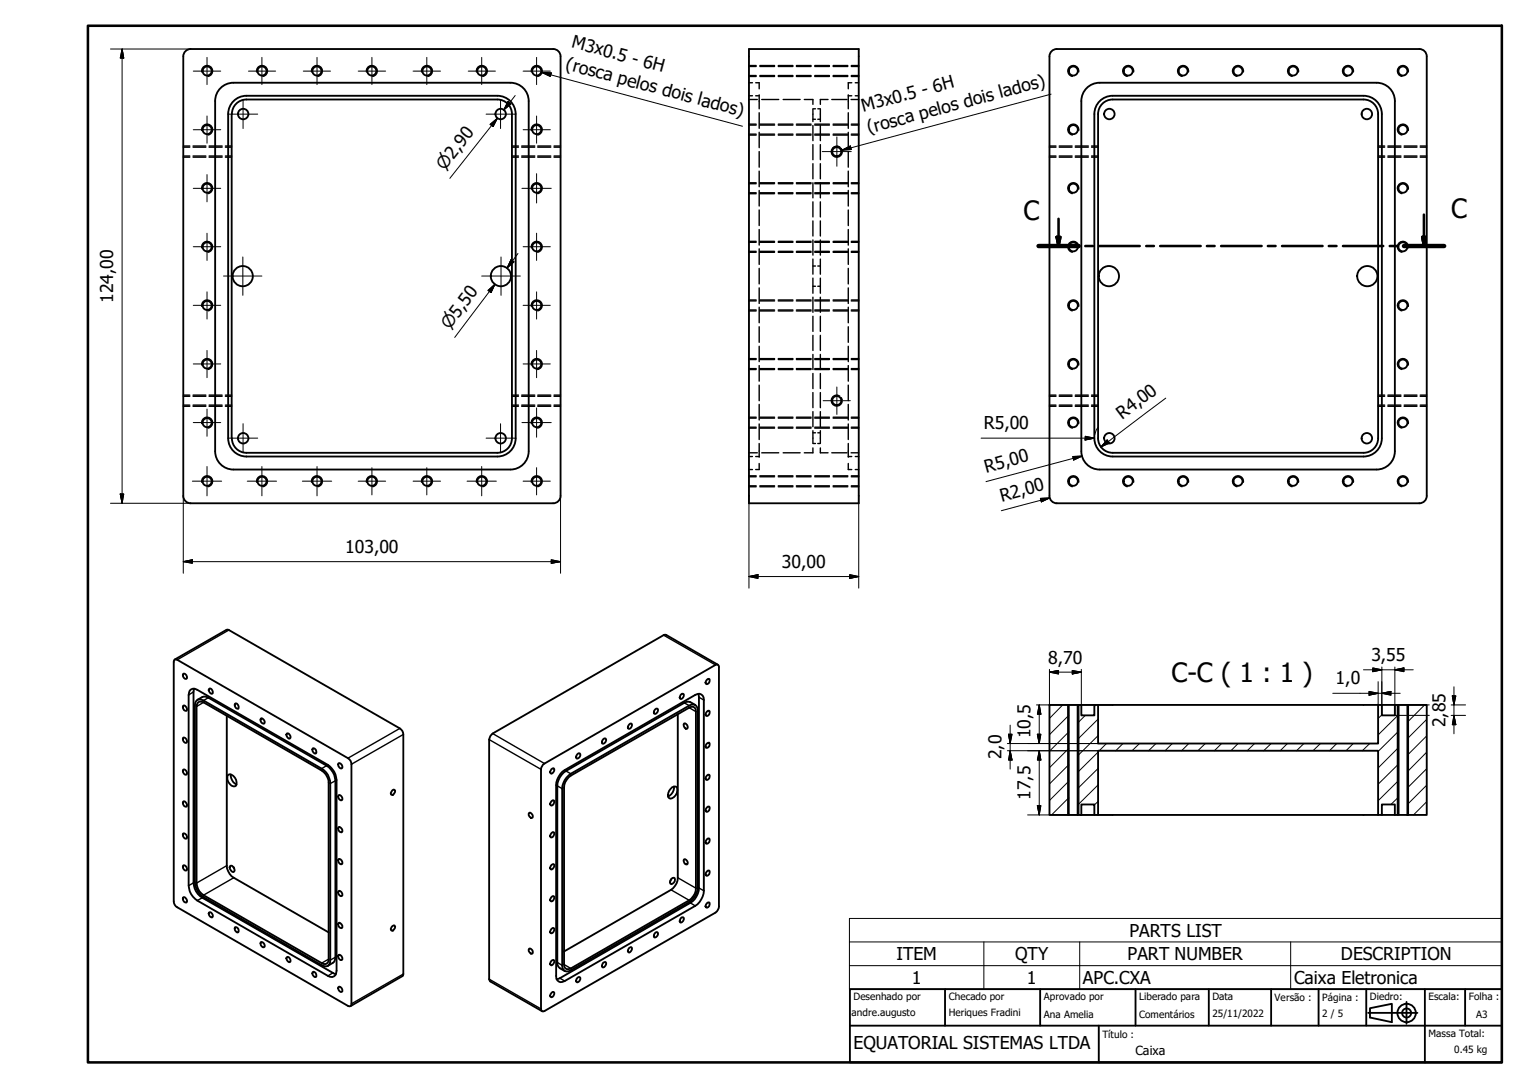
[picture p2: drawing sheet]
<svg xmlns="http://www.w3.org/2000/svg" width="420mm" height="297mm" viewBox="0 0 420 297" stroke-linecap="round" stroke-linejoin="round" font-family="sans-serif">
<!-- layer: Visible (ISO) -->
<g fill="none" stroke="#000" stroke-width=".51">
<path d="M50 15.4v120M151 13.4h-99a2 2 0 0 0-2 2M151 13.4a2 2 0 0 1 2 2M153 15.4v120M204.5 13.4h29.9v124h-29.9zM286.5 15.4a2 2 0 0 1 2-2h99a2 2 0 0 1 2 2M286.5 15.4v120M389.5 15.4v120M58.7 27.6v95.6a5 5 0 0 0 5 5h75.6M62.3 31.2v88.5a5 5 0 0 0 5 4.9M63.2 31.2v88.4M67.2 27.2h68.6"/>
<path d="M67.2 26.1h68.6M67.3 27.2a4 4 0 0 0-4 3.9M67.3 26.1a5 5 0 0 0-5 5M135.8 27.2a4 4 0 0 1 4 3.9M135.8 26.1a5 5 0 0 1 5 5M139.3 22.6h-75.6a5 5 0 0 0-5 5M139.4 22.6a5 5 0 0 1 4.9 5M139.8 31.2v88.5a4 4 0 0 1-4 3.9M140.8 31.2v88.5a5 5 0 0 1-5 4.9M144.3 27.6v95.6a5 5 0 0 1-4.9 5M295.2 27.6v95.6a5 5 0 0 0 5 5M298.8 31.2v88.5a5 5 0 0 0 5 4.9"/>
<path d="M299.8 31.2v88.5a4 4 0 0 0 4 3.9M300.2 22.6a5 5 0 0 0-5 5M300.2 22.6h75.6a5 5 0 0 1 5 5M303.8 27.2a4 4 0 0 0-4 3.9M303.8 26.1a5 5 0 0 0-5 5M303.8 27.2h68.5a4 4 0 0 1 3.9 3.9M303.8 26.1h68.5a5 5 0 0 1 5 5M376.2 31.2v88.5a4 4 0 0 1-3.9 3.9h-68.5M377.3 31.2v88.5a5 5 0 0 1-5 4.9h-68.5M380.8 27.6v95.6a5 5 0 0 1-5 5h-75.6M63.3 119.7a4 4 0 0 0 4 3.9M50 135.4a2 2 0 0 0 2 2h99"/>
<path d="M67.2 123.6h68.6M67.2 124.6h68.6M153 135.4a2 2 0 0 1-2 2M286.5 135.4a2 2 0 0 0 2 2h99a2 2 0 0 0 2-2M61.8 171.9l.7 .1 46.7 26.9a1.9 1.9 0 0 1 .9 1.6v65.4l-.2 .6M181.9 173.3l-.7 .1-46.7 26.9-.6 .7-.4 .9v65.4l.4 .7M47.7 180.1h.7l46.6 26.9a1.9 1.9 0 0 1 .9 1.6v65.5l-.2 .6-.7-.1-46.6-26.9a1.91 1.91 0 0 1-1-1.6v-65.4zM50 192.7l.2-.1a1.06 1.06 0 0 1 .7 1.5 1 1 0 0 1-.9-1.4zM50 184l.2-.1a.97 .97 0 0 1 .7 1.4 .98 .98 0 0 1-.9-1.3zM51.5 189.7v52.1M52.8 188.9v52.1M53.7 192.9v48.2"/>
<path d="M53.8 188.3l35.7 20.5M53.9 191.1l1-.1 .7 .2 32.2 18.7a4.7 4.7 0 0 1 2.4 4v48.2a1.42 1.42 0 0 1-.7 1.6 1.42 1.42 0 0 1-1.7-.2l-32.2-18.6a5.1 5.1 0 0 1-2.4-4.1v-48.2l.1-.7zM55.6 191.8l32.2 18.6a4.1 4.1 0 0 1 1.9 3.3v48.2M56.9 190.5l32.3 18.5M57.1 188.1l.2-.2a.99 .99 0 0 1 .6 1.5 .98 .98 0 0 1-.8-1.3zM61.9 195.4v40.9a4.3 4.3 0 0 0 1.9 3.3l25.9 15M64.1 192.1l.3-.1a1.06 1.06 0 0 1 .6 1.5 1 1 0 0 1-.9-1.4zM71.2 196.2a.9 .9 0 0 1 .9 .4 .9 .9 0 0 1 0 1 1 1 0 0 1-.9-1.4zM171.8 197.8l.5-.3a.89 .89 0 0 1 .1 1 .89 .89 0 0 1-.9 .4l-.1-.3zM178.8 193.7l.7-.2a.85 .85 0 0 1 0 1 .85 .85 0 0 1-.9 .3v-.7zM185 194.9v44.7a3.9 3.9 0 0 1-1.8 3.3l-29.2 16.9M185.9 189.7l.6-.3a.84 .84 0 0 1 0 1 .84 .84 0 0 1-.8 .3l-.2-.3z"/>
<path d="M186.8 197.5a.89 .89 0 0 1 .8 .5 .89 .89 0 0 1-.1 1 1.04 1.04 0 0 1-.7-1.5zM186.8 191.9l-32.3 18.6M188.2 193.2l-32.4 18.6a4.3 4.3 0 0 0-1.8 3.3v48.2M188.2 192.6l-32.4 18.7M189.8 189.7l-35.6 20.5M190 194.3v48.2M190.5 194v48.2M190.8 190.4v52M192.2 191.1v52.1M193 194.3l.6-.3a.85 .85 0 0 1 0 1 .85 .85 0 0 1-.9 .4l-.1-.3zM193 185.6l.6-.3a.85 .85 0 0 1 0 1 .85 .85 0 0 1-.9 .4l-.1-.3zM286.5 192.5h5.3v30h-5.3z"/>
<path d="M291.8 192.5h2.4M294.2 192.5h1v2.8h3.6v-2.8h1v10.5h76.4v-10.5h1.1v2.8h3.5v-2.8h1v30h-1v-2.9h-3.5v2.9h-1.1v-17.5h-76.4v17.5h-1v-2.9h-3.6v2.9h-1zM295.2 192.5h3.6M299.8 192.5h76.4M377.3 192.5h3.5M381.8 192.5h2.4M384.2 192.5h5.3v30h-5.3zM50 210.2l.2-.2a.97 .97 0 0 1 .7 1.5 .98 .98 0 0 1-.9-1.3zM50 201.4a.9 .9 0 0 1 .9 .4 .9 .9 0 0 1 0 1 1 1 0 0 1-.9-1.4zM50 218.9l.2-.2a1.06 1.06 0 0 1 .7 1.6 1 1 0 0 1-.9-1.4zM62.4 211.5a2.07 2.07 0 0 1 2.2 2.5l-.1 .5a1.2 1.2 0 0 1-1.8-.5 2.02 2.02 0 0 1-.3-2.5zM63 211.4v.5a2.95 2.95 0 0 0 1.6 2.3"/>
<path d="M78.3 200.3a.89 .89 0 0 1 .9 .4 .89 .89 0 0 1-.1 1 1.01 1.01 0 0 1-.8-1.4zM85.3 204.3a.9 .9 0 0 1 .9 .4 .9 .9 0 0 1 0 1 1 1 0 0 1-.9-1.4zM91.6 213.2v48.2l-.4 1.2-.3 .3M91.9 213v52M92.4 217.2l.2-.2a.97 .97 0 0 1 .7 1.5 .98 .98 0 0 1-.9-1.3zM92.4 208.4a.9 .9 0 0 1 .9 .4 .9 .9 0 0 1 0 1 1 1 0 0 1-.9-1.4zM107.1 215.8l.6-.2a.91 .91 0 0 1-.7 1.4l-.3-.1v-.4zM148.3 208.7l47-27.2 .4-.1 .5 .3 .1 65.8-.3 1-.7 .7-47 26.9-.5-.3-.1-.4v-65.4zM150.6 218.7l.5-.2a.84 .84 0 0 1 .1 .9 .84 .84 0 0 1-.9 .4l-.1-.3zM150.6 210l.5-.3a.89 .89 0 0 1 .1 1 .89 .89 0 0 1-.9 .4l-.1-.3zM151.8 214.4v52M152.1 214.6v48.1"/>
<path d="M153.5 215.3v48.3a1.42 1.42 0 0 0 .7 1.5 1.42 1.42 0 0 0 1.6-.2l32.4-18.6M157.6 205.9l.6-.2a.9 .9 0 0 1 .1 1 .9 .9 0 0 1-.9 .4v-.8zM164.7 201.9l.6-.3a.9 .9 0 0 1 0 1 .9 .9 0 0 1-.9 .4v-.8zM183.1 215.4a1.2 1.2 0 0 1 1.7-.5 2.38 2.38 0 0 1-1.7 3.1 1.01 1.01 0 0 1-.7-1.5zM184 214.7a2.64 2.64 0 0 1-1.6 2.8M193 211.8l.6-.3a.85 .85 0 0 1 0 1 .85 .85 0 0 1-.9 .3l-.1-.3zM193 203l.6-.3a.9 .9 0 0 1 0 1 .9 .9 0 0 1-.9 .4l-.1-.3zM50 227.6a.9 .9 0 0 1 .9 .4 .9 .9 0 0 1 0 1 1 1 0 0 1-.9-1.4zM50 236.3l.2-.1a.97 .97 0 0 1 .7 1.5 .98 .98 0 0 1-.9-1.4zM62.8 236.5l.3-.2a1.07 1.07 0 0 1 .6 1.8 1.37 1.37 0 0 1-.9-1.6zM63.8 236.7l.1 .4M92.4 234.6a.9 .9 0 0 1 .9 .4 .9 .9 0 0 1 0 1 1 1 0 0 1-.9-1.4z"/>
<path d="M92.4 225.9a.9 .9 0 0 1 .9 .4 .9 .9 0 0 1 0 1 1 1 0 0 1-.9-1.4zM144.5 221.9a.86 .86 0 0 1 .8 .5 .86 .86 0 0 1-.1 .9 .95 .95 0 0 1-.7-1.4zM150.6 236.1l.5-.2a.89 .89 0 0 1 .1 1 .89 .89 0 0 1-.9 .4l-.1-.3zM150.6 227.4l.5-.2a.89 .89 0 0 1 .1 1 .89 .89 0 0 1-.9 .4l-.1-.3zM186.8 234.6a.86 .86 0 0 1 .8 .5 .86 .86 0 0 1-.1 .9 .95 .95 0 0 1-.7-1.4zM193 229.2l.6-.3a.9 .9 0 0 1 0 1 .9 .9 0 0 1-.9 .4l-.1-.3zM193 220.5l.6-.3a.85 .85 0 0 1 0 1 .85 .85 0 0 1-.9 .3l-.1-.2zM193 237.9l.6-.2a.85 .85 0 0 1 0 .9 .85 .85 0 0 1-.9 .4l-.1-.3zM291.8 222.5h2.4M295.2 222.5h3.6M299.8 222.5h76.4M377.3 222.5h3.5"/>
<path d="M381.8 222.5h2.4M50 245l.2-.1a1.06 1.06 0 0 1 .7 1.5 1 1 0 0 1-.9-1.4zM53.8 245.9l35.7 20.5M55.2 245.1l35.7 20.5M55.6 244.4l32.2 18.5M57.1 249.1a.89 .89 0 0 1 .8 .4 .89 .89 0 0 1 0 1 1.01 1.01 0 0 1-.8-1.4zM64.1 253.2a.9 .9 0 0 1 .9 .4 .9 .9 0 0 1 0 1 1 1 0 0 1-.9-1.4zM71.2 257.2a.9 .9 0 0 1 .9 .4 .9 .9 0 0 1 0 1 1 1 0 0 1-.9-1.4zM92.4 252a.9 .9 0 0 1 .9 .4 .9 .9 0 0 1 0 1 1 1 0 0 1-.9-1.4zM92.4 243.3l.2-.1a.97 .97 0 0 1 .7 1.5 .98 .98 0 0 1-.9-1.4zM107.1 252.8l.6-.1a.96 .96 0 0 1-.7 1.4l-.3-.5zM144.5 259a.84 .84 0 0 1 .8 .4 .84 .84 0 0 1-.1 1 1.01 1.01 0 0 1-.7-1.4z"/>
<path d="M150.6 253.6l.5-.2a.89 .89 0 0 1 .1 .9 .89 .89 0 0 1-.9 .4l-.1-.3zM150.6 244.9l.5-.2a.84 .84 0 0 1 .1 .9 .84 .84 0 0 1-.9 .4l-.1-.3zM171.8 258.8l.5-.2a.89 .89 0 0 1 .1 .9 .89 .89 0 0 1-.9 .5l-.1-.4zM178.8 254.7l.7-.2a.9 .9 0 0 1 0 1 .9 .9 0 0 1-.9 .4v-.8zM183.3 240l.7-.4a1.06 1.06 0 0 1 .2 1.1 1.06 1.06 0 0 1-.9 .7 .89 .89 0 0 1 0-1.4zM183.3 240l-.3 .5M185.9 250.7l.6-.3a.89 .89 0 0 1 0 1 .89 .89 0 0 1-.8 .4l-.2-.3zM188.2 245.8l-32.4 18.6M188.5 246.5l-35.7 20.6M189.8 247.3l-35.6 20.5M193 246.6l.6-.2a.85 .85 0 0 1 0 .9 .85 .85 0 0 1-.9 .4l-.1-.3zM78.3 261.4l.2-.2a.99 .99 0 0 1 .6 1.5 .98 .98 0 0 1-.8-1.3z"/>
<path d="M85.3 265.4l.3-.1a.97 .97 0 0 1 .6 1.4 .98 .98 0 0 1-.9-1.3zM92.4 269.5l.2-.1a.97 .97 0 0 1 .7 1.4 .98 .98 0 0 1-.9-1.3zM92.4 260.7a.9 .9 0 0 1 .9 .4 .9 .9 0 0 1 0 1 1 1 0 0 1-.9-1.4zM150.6 271.1l.5-.3a.84 .84 0 0 1 .1 1 .84 .84 0 0 1-.9 .3l-.1-.3zM150.6 262.3l.5-.2a.89 .89 0 0 1 .1 .9 .89 .89 0 0 1-.9 .4l-.1-.3zM157.6 267l.6-.3a.85 .85 0 0 1 .1 1 .85 .85 0 0 1-.9 .4v-.7zM164.7 262.9l.6-.3a.9 .9 0 0 1 0 1 .9 .9 0 0 1-.9 .4v-.7z"/>
<circle cx="56.5" cy="19.4" r="1.24"/>
<circle cx="71.5" cy="19.4" r="1.24"/>
<circle cx="86.5" cy="19.4" r="1.24"/>
<circle cx="101.5" cy="19.4" r="1.24"/>
<circle cx="116.6" cy="19.4" r="1.24"/>
<circle cx="131.5" cy="19.4" r="1.24"/>
<circle cx="146.5" cy="19.4" r="1.24"/>
<circle cx="293" cy="19.4" r="1.24"/>
<circle cx="308" cy="19.4" r="1.24"/>
<circle cx="323" cy="19.4" r="1.24"/>
<circle cx="338" cy="19.4" r="1.24"/>
<circle cx="353" cy="19.4" r="1.24"/>
<circle cx="368" cy="19.4" r="1.24"/>
<circle cx="383" cy="19.4" r="1.24"/>
<circle cx="56.5" cy="35.4" r="1.24"/>
<circle cx="66.4" cy="31.1" r="1.43"/>
<circle cx="136.7" cy="31.1" r="1.43"/>
<circle cx="146.5" cy="35.4" r="1.24"/>
<circle cx="293" cy="35.4" r="1.24"/>
<circle cx="302.9" cy="31.1" r="1.43"/>
<circle cx="373.2" cy="31.1" r="1.43"/>
<circle cx="383" cy="35.4" r="1.24"/>
<circle cx="56.5" cy="51.4" r="1.24"/>
<circle cx="146.5" cy="51.4" r="1.24"/>
<circle cx="228.4" cy="41.4" r="1.24"/>
<circle cx="293" cy="51.4" r="1.24"/>
<circle cx="383" cy="51.4" r="1.24"/>
<circle cx="56.5" cy="67.4" r="1.24"/>
<circle cx="66.3" cy="75.4" r="2.76"/>
<circle cx="136.7" cy="75.4" r="2.76"/>
<circle cx="146.5" cy="67.4" r="1.24"/>
<circle cx="293" cy="67.4" r="1.24"/>
<circle cx="302.7" cy="75.4" r="2.76"/>
<circle cx="373.3" cy="75.4" r="2.76"/>
<circle cx="383" cy="67.4" r="1.24"/>
<circle cx="56.5" cy="83.4" r="1.24"/>
<circle cx="56.5" cy="99.4" r="1.24"/>
<circle cx="146.5" cy="99.4" r="1.24"/>
<circle cx="146.5" cy="83.4" r="1.24"/>
<circle cx="293" cy="99.4" r="1.24"/>
<circle cx="293" cy="83.4" r="1.24"/>
<circle cx="383" cy="99.4" r="1.24"/>
<circle cx="383" cy="83.4" r="1.24"/>
<circle cx="56.5" cy="115.4" r="1.24"/>
<circle cx="66.4" cy="119.7" r="1.43"/>
<circle cx="136.7" cy="119.7" r="1.43"/>
<circle cx="146.5" cy="115.4" r="1.24"/>
<circle cx="228.4" cy="109.4" r="1.24"/>
<circle cx="293" cy="115.4" r="1.24"/>
<circle cx="302.9" cy="119.7" r="1.43"/>
<circle cx="373.2" cy="119.7" r="1.43"/>
<circle cx="383" cy="115.4" r="1.24"/>
<circle cx="56.5" cy="131.4" r="1.24"/>
<circle cx="71.5" cy="131.4" r="1.24"/>
<circle cx="86.5" cy="131.4" r="1.24"/>
<circle cx="101.5" cy="131.4" r="1.24"/>
<circle cx="116.6" cy="131.4" r="1.24"/>
<circle cx="131.5" cy="131.4" r="1.24"/>
<circle cx="146.5" cy="131.4" r="1.24"/>
<circle cx="293" cy="131.4" r="1.24"/>
<circle cx="308" cy="131.4" r="1.24"/>
<circle cx="323" cy="131.4" r="1.24"/>
<circle cx="338" cy="131.4" r="1.24"/>
<circle cx="353" cy="131.4" r="1.24"/>
<circle cx="368" cy="131.4" r="1.24"/>
<circle cx="383" cy="131.4" r="1.24"/>
</g>
<!-- layer: Visible Narrow (ISO) -->
<g fill="none" stroke="#000" stroke-width=".38">
<path d="M55.1 19.6a1.49 1.49 0 0 1 1.2-1.7 1.49 1.49 0 0 1 1.7 1.2 1.49 1.49 0 0 1-1.2 1.8M70.1 19.6a1.49 1.49 0 0 1 1.2-1.7 1.49 1.49 0 0 1 1.7 1.2 1.49 1.49 0 0 1-1.2 1.8M85 19.6a1.49 1.49 0 0 1 1.3-1.7 1.49 1.49 0 0 1 1.7 1.2 1.49 1.49 0 0 1-1.2 1.8M100 19.6a1.49 1.49 0 0 1 1.2-1.7 1.49 1.49 0 0 1 1.8 1.2 1.49 1.49 0 0 1-1.2 1.8M115.1 19.6a1.49 1.49 0 0 1 1.2-1.7 1.49 1.49 0 0 1 1.7 1.2 1.49 1.49 0 0 1-1.2 1.8M130.1 19.6a1.49 1.49 0 0 1 1.2-1.7 1.49 1.49 0 0 1 1.7 1.2 1.49 1.49 0 0 1-1.2 1.8M145.1 19.6a1.49 1.49 0 0 1 1.2-1.7 1.49 1.49 0 0 1 1.7 1.2 1.49 1.49 0 0 1-1.2 1.8M294.5 19.6a1.49 1.49 0 0 0-1.2-1.7 1.49 1.49 0 0 0-1.7 1.2 1.49 1.49 0 0 0 1.2 1.8M309.5 19.6a1.49 1.49 0 0 0-1.2-1.7 1.49 1.49 0 0 0-1.8 1.2 1.49 1.49 0 0 0 1.2 1.8M324.5 19.6a1.49 1.49 0 0 0-1.2-1.7 1.49 1.49 0 0 0-1.8 1.2 1.49 1.49 0 0 0 1.2 1.8M339.4 19.6a1.49 1.49 0 0 0-1.2-1.7 1.49 1.49 0 0 0-1.7 1.2 1.49 1.49 0 0 0 1.2 1.8M354.5 19.6a1.49 1.49 0 0 0-1.2-1.7 1.49 1.49 0 0 0-1.7 1.2 1.49 1.49 0 0 0 1.2 1.8"/>
<path d="M369.5 19.6a1.49 1.49 0 0 0-1.2-1.7 1.49 1.49 0 0 0-1.8 1.2 1.49 1.49 0 0 0 1.3 1.8M384.5 19.6a1.49 1.49 0 0 0-1.2-1.7 1.49 1.49 0 0 0-1.8 1.2 1.49 1.49 0 0 0 1.2 1.8M55.1 35.6a1.49 1.49 0 0 1 1.2-1.7 1.49 1.49 0 0 1 1.7 1.2 1.49 1.49 0 0 1-1.2 1.8M145.1 35.6a1.49 1.49 0 0 1 1.2-1.7 1.49 1.49 0 0 1 1.7 1.2 1.49 1.49 0 0 1-1.2 1.8M228.7 40a1.49 1.49 0 0 0-1.7 1.2 1.49 1.49 0 0 0 1.2 1.7 1.49 1.49 0 0 0 1.7-1.2M294.5 35.6a1.49 1.49 0 0 0-1.2-1.7 1.49 1.49 0 0 0-1.7 1.2 1.49 1.49 0 0 0 1.2 1.8M384.5 35.6a1.49 1.49 0 0 0-1.2-1.7 1.49 1.49 0 0 0-1.8 1.2 1.49 1.49 0 0 0 1.2 1.8M55.1 51.6a1.49 1.49 0 0 1 1.2-1.7 1.49 1.49 0 0 1 1.7 1.2 1.49 1.49 0 0 1-1.2 1.8M145.1 51.6a1.49 1.49 0 0 1 1.2-1.7 1.49 1.49 0 0 1 1.7 1.2 1.49 1.49 0 0 1-1.2 1.8M294.5 51.6a1.49 1.49 0 0 0-1.2-1.7 1.49 1.49 0 0 0-1.7 1.2 1.49 1.49 0 0 0 1.2 1.8M384.5 51.6a1.49 1.49 0 0 0-1.2-1.7 1.49 1.49 0 0 0-1.8 1.2 1.49 1.49 0 0 0 1.2 1.8M55.1 67.6a1.49 1.49 0 0 1 1.2-1.7 1.49 1.49 0 0 1 1.7 1.2 1.49 1.49 0 0 1-1.2 1.8"/>
<path d="M145.1 67.6a1.49 1.49 0 0 1 1.2-1.7 1.49 1.49 0 0 1 1.7 1.2 1.49 1.49 0 0 1-1.2 1.8M294.5 67.7a1.49 1.49 0 0 0-1.2-1.8 1.49 1.49 0 0 0-1.7 1.2 1.49 1.49 0 0 0 1.2 1.8M384.5 67.7a1.49 1.49 0 0 0-1.2-1.8 1.49 1.49 0 0 0-1.8 1.2 1.49 1.49 0 0 0 1.2 1.8M55.1 83.7a1.49 1.49 0 0 1 1.2-1.8 1.49 1.49 0 0 1 1.7 1.2 1.49 1.49 0 0 1-1.2 1.8M55.1 99.7a1.49 1.49 0 0 1 1.2-1.8 1.49 1.49 0 0 1 1.7 1.2 1.49 1.49 0 0 1-1.2 1.8M145.1 83.7a1.49 1.49 0 0 1 1.2-1.8 1.49 1.49 0 0 1 1.7 1.2 1.49 1.49 0 0 1-1.2 1.8M145.1 99.7a1.49 1.49 0 0 1 1.2-1.8 1.49 1.49 0 0 1 1.7 1.2 1.49 1.49 0 0 1-1.2 1.8M294.5 83.7a1.49 1.49 0 0 0-1.2-1.8 1.49 1.49 0 0 0-1.7 1.2 1.49 1.49 0 0 0 1.2 1.8M294.5 99.7a1.49 1.49 0 0 0-1.2-1.8 1.49 1.49 0 0 0-1.7 1.2 1.49 1.49 0 0 0 1.2 1.8M384.5 83.7a1.49 1.49 0 0 0-1.2-1.8 1.49 1.49 0 0 0-1.8 1.2 1.49 1.49 0 0 0 1.2 1.8M384.5 99.7a1.49 1.49 0 0 0-1.2-1.8 1.49 1.49 0 0 0-1.8 1.2 1.49 1.49 0 0 0 1.2 1.8M55.1 115.7a1.49 1.49 0 0 1 1.2-1.8 1.49 1.49 0 0 1 1.7 1.2 1.49 1.49 0 0 1-1.2 1.8"/>
<path d="M145.1 115.7a1.49 1.49 0 0 1 1.2-1.8 1.49 1.49 0 0 1 1.7 1.2 1.49 1.49 0 0 1-1.2 1.8M228.7 107.9a1.49 1.49 0 0 0-1.7 1.2 1.49 1.49 0 0 0 1.2 1.7 1.49 1.49 0 0 0 1.7-1.2M294.5 115.7a1.49 1.49 0 0 0-1.2-1.8 1.49 1.49 0 0 0-1.7 1.2 1.49 1.49 0 0 0 1.2 1.8M384.5 115.7a1.49 1.49 0 0 0-1.2-1.8 1.49 1.49 0 0 0-1.8 1.2 1.49 1.49 0 0 0 1.2 1.8M55.1 131.7a1.49 1.49 0 0 1 1.2-1.8 1.49 1.49 0 0 1 1.7 1.2 1.49 1.49 0 0 1-1.2 1.8M70.1 131.7a1.49 1.49 0 0 1 1.2-1.8 1.49 1.49 0 0 1 1.7 1.2 1.49 1.49 0 0 1-1.2 1.8M85 131.7a1.49 1.49 0 0 1 1.3-1.8 1.49 1.49 0 0 1 1.7 1.2 1.49 1.49 0 0 1-1.2 1.8M100 131.7a1.49 1.49 0 0 1 1.2-1.8 1.49 1.49 0 0 1 1.8 1.2 1.49 1.49 0 0 1-1.2 1.8M115.1 131.7a1.49 1.49 0 0 1 1.2-1.8 1.49 1.49 0 0 1 1.7 1.2 1.49 1.49 0 0 1-1.2 1.8M130.1 131.7a1.49 1.49 0 0 1 1.2-1.8 1.49 1.49 0 0 1 1.7 1.2 1.49 1.49 0 0 1-1.2 1.8M145.1 131.7a1.49 1.49 0 0 1 1.2-1.8 1.49 1.49 0 0 1 1.7 1.2 1.49 1.49 0 0 1-1.2 1.8M294.5 131.7a1.49 1.49 0 0 0-1.2-1.8 1.49 1.49 0 0 0-1.7 1.2 1.49 1.49 0 0 0 1.2 1.8"/>
<path d="M309.5 131.7a1.49 1.49 0 0 0-1.2-1.8 1.49 1.49 0 0 0-1.8 1.2 1.49 1.49 0 0 0 1.2 1.8M324.5 131.7a1.49 1.49 0 0 0-1.2-1.8 1.49 1.49 0 0 0-1.8 1.2 1.49 1.49 0 0 0 1.2 1.8M339.4 131.7a1.49 1.49 0 0 0-1.2-1.8 1.49 1.49 0 0 0-1.7 1.2 1.49 1.49 0 0 0 1.2 1.8M354.5 131.7a1.49 1.49 0 0 0-1.2-1.8 1.49 1.49 0 0 0-1.7 1.2 1.49 1.49 0 0 0 1.2 1.8M369.5 131.7a1.49 1.49 0 0 0-1.2-1.8 1.49 1.49 0 0 0-1.8 1.2 1.49 1.49 0 0 0 1.3 1.8M384.5 131.7a1.49 1.49 0 0 0-1.2-1.8 1.49 1.49 0 0 0-1.8 1.2 1.49 1.49 0 0 0 1.2 1.8M62.5 172l-14.1 8.1M181.2 173.4l14.1 8.1M52.8 188.9l-1.3 .8M55.6 191.8l-1.9 1.1M56.9 190.5l-1.3 .7M109.2 198.9l-14.2 8.1"/>
<path d="M186.8 191.9l1.4 .7M188.2 193.2l1.8 1.1M190.8 190.4l1.4 .7M291.5 192.5v30M294.5 192.5v30M381.5 192.5v30M384.5 192.5v30M89.2 209l-1.4 .9M91.6 213.2l-1.4 .7M110.1 200.5l-14.2 8.1M133.5 201.9l14.2 8.1M134.5 200.3l14.2 8.2"/>
<path d="M152.1 214.6l1.4 .7M154.5 210.5l1.3 .8M61.9 236.3l-8.2 4.8M63.8 239.6l-8.2 4.8M185 239.6l5 2.9M52.8 241l-1.3 .8M55.2 245.1l-1.4 .8M183.2 242.9l5 2.9M188.5 246.5l1.3 .8M190.8 242.4l1.4 .8M89.7 261.9l-1.9 1M90.9 265.6l-1.4 .8"/>
<path d="M91.6 261.4l-1.4 .7M110.1 265.9l-14.2 8.2M133.5 267.3l14.2 8.1M152.1 262.7l1.4 .9M152.8 267.1l1.4 .7M154 263.3l1.8 1.1"/>
</g>
<!-- layer: Border (ISO) -->
<g fill="none" stroke="#000" stroke-width=".38">
<path d="M204.5 18.1h1.9M204.5 17.9h1.9M207.5 18.1h4M207.5 17.9h4M212.5 18.1h4M212.5 17.9h4M217.4 18.1h4M217.4 17.9h4M222.4 18.1h4M222.4 17.9h4M227.5 18.1h4M227.5 17.9h4"/>
<path d="M232.4 18.1h2M232.4 17.9h2M50 39.9h1.8M52.7 39.9h3.5M57.1 39.9h3.5M61.5 39.9h1.7M139.8 39.9h1.7M142.4 39.9h3.6M146.8 39.9h3.6M151.3 39.9h1.7M204.5 27.2h2.3M204.5 26.1h.9"/>
<path d="M204.5 22.6h.9M204.5 20.6h1.9M204.5 36.6h1.9M204.5 34.1h1.9M204.5 20.9h1.9M204.5 36.9h1.9M204.5 33.9h1.9M206.3 26.1h1M206.3 22.6h1v1.6M207.3 25.9v3.8M207.3 30.8v4.2M207.3 36.1v4.2"/>
<path d="M207.5 20.6h4M207.5 36.6h4M207.5 34.1h4M207.5 20.9h4M207.5 36.9h4M207.5 33.9h4M208 27.2h4.6M212.5 20.6h4M212.5 36.6h4M212.5 34.1h4M212.5 20.9h4M212.5 36.9h4"/>
<path d="M212.5 33.9h4M213.8 27.2h4.6M217.4 20.6h4M217.4 36.6h4M217.4 34.1h4M217.4 20.9h4M217.4 36.9h4M217.4 33.9h4M219.6 27.2h2.3v1.3M221.9 29.8v3.4M221.9 34.3v4.1M221.9 39.5v4.1"/>
<path d="M221.9 29.7h.7M221.9 32.6h.7M222.4 20.6h4M222.4 36.6h4M222.4 34.1h4M222.4 20.9h4M222.4 36.9h4M222.4 33.9h4M223.3 29.7h.7M223.3 32.6h.7M224 29.8v3.4M224 34.3v4.1"/>
<path d="M224 39.5v4.1M226.1 27.2h-2.1v1.3M227.1 27.2h4.2M227.5 20.6h4M227.5 36.6h4M227.5 34.1h4M227.5 20.9h4M227.5 36.9h4M227.5 33.9h4M228.7 39.9l.5 .2M231.6 26.1h.9M231.6 25.9v3.8"/>
<path d="M231.6 30.8v4.2M231.6 36.1v4.2M232.3 27.2h2.1M232.4 20.6h2M232.4 36.6h2M232.4 34.1h2M232.4 20.9h2M232.4 36.9h2M232.4 33.9h2M232.5 22.6h-.9v1.6M233.5 26.1h.9M233.5 22.6h.9"/>
<path d="M286.5 39.9h1.8M289.2 39.9h3.5M293.6 39.9h3.5M298 39.9h1.8M376.2 39.9h1.8M378.9 39.9h3.6M383.3 39.9h3.5M387.7 39.9h1.8M50 42.6h1.8M50 40.2h1.8M50 42.9h1.8M52.7 42.6h3.5"/>
<path d="M52.7 40.2h3.5M52.7 42.9h3.5M57.1 42.6h3.5M57.1 40.2h3.5M57.1 42.9h3.5M61.5 42.6h1.7M61.5 40.2h1.7M61.5 42.9h1.7M139.8 42.6h1.7M139.8 40.2h1.7M139.8 42.9h1.7M142.4 42.6h3.6"/>
<path d="M142.4 40.2h3.6M142.4 42.9h3.6M146.8 42.6h3.6M146.8 40.2h3.6M146.8 42.9h3.6M151.3 42.6h1.7M151.3 40.2h1.7M151.3 42.9h1.7M204.5 52.6h1.9M204.5 50.2h1.9M204.5 52.9h1.9M204.5 49.9h1.9"/>
<path d="M207.3 41.4v4.2M207.3 46.7v4.3M207.3 52v4.2M207.3 57.3v4.3M207.5 52.6h4M207.5 50.2h4M207.5 52.9h4M207.5 49.9h4M212.5 52.6h4M212.5 50.2h4M212.5 52.9h4M212.5 49.9h4"/>
<path d="M217.4 52.6h4M217.4 50.2h4M217.4 52.9h4M217.4 49.9h4M221.9 44.7v4.1M221.9 49.9v4.1M221.9 55.1v4.1M222.4 52.6h4M222.4 50.2h4M222.4 52.9h4M222.4 49.9h4M224 44.7v4.1"/>
<path d="M224 49.9v4.1M224 55.1v4.1M227.5 52.6h4M227.5 50.2h4M227.5 52.9h4M227.5 49.9h4M229.7 40.6l.2 .5M231.6 41.4v4.2M231.6 46.7v4.3M231.6 52v4.2M231.6 57.3v4.3M232.4 52.6h2"/>
<path d="M232.4 50.2h2M232.4 52.9h2M232.4 49.9h2M286.5 42.6h1.8M286.5 40.2h1.8M286.5 42.9h1.8M289.2 42.6h3.5M289.2 40.2h3.5M289.2 42.9h3.5M293.6 42.6h3.5M293.6 40.2h3.5M293.6 42.9h3.5"/>
<path d="M298 42.6h1.8M298 40.2h1.8M298 42.9h1.8M376.2 42.6h1.8M376.2 40.2h1.8M376.2 42.9h1.8M378.9 42.6h3.6M378.9 40.2h3.6M378.9 42.9h3.6M383.3 42.6h3.5M383.3 40.2h3.5M383.3 42.9h3.5"/>
<path d="M387.7 42.6h1.8M387.7 40.2h1.8M387.7 42.9h1.8M204.5 68.6h1.9M204.5 66.2h1.9M204.5 68.9h1.9M204.5 65.9h1.9M207.3 62.7v4.2M207.3 67.9v4.3M207.3 73.3v4.2M207.3 78.6v4.3M207.5 68.6h4"/>
<path d="M207.5 66.2h4M207.5 68.9h4M207.5 65.9h4M212.5 68.6h4M212.5 66.2h4M212.5 68.9h4M212.5 65.9h4M217.4 68.6h4M217.4 66.2h4M217.4 68.9h4M217.4 65.9h4M221.9 60.3v4.1"/>
<path d="M221.9 65.5v4.1M221.9 70.7v4.2M221.9 75.9v4.2M221.9 78.2h.7M221.9 72.6h.7M222.4 68.6h4M222.4 66.2h4M222.4 68.9h4M222.4 65.9h4M223.3 78.2h.7M223.3 72.6h.7M224 60.3v4.1"/>
<path d="M224 65.5v4.1M224 70.7v4.2M224 75.9v4.2M227.5 68.6h4M227.5 66.2h4M227.5 68.9h4M227.5 65.9h4M231.6 62.7v4.2M231.6 67.9v4.3M231.6 73.3v4.2M231.6 78.6v4.3M232.4 68.6h2"/>
<path d="M232.4 66.2h2M232.4 68.9h2M232.4 65.9h2M204.5 84.6h1.9M204.5 82.2h1.9M204.5 98.2h1.9M204.5 84.9h1.9M204.5 81.9h1.9M204.5 97.9h1.9M207.3 83.9v4.2M207.3 89.2v4.3M207.3 94.5v4.2"/>
<path d="M207.3 99.8v4.3M207.5 84.6h4M207.5 82.2h4M207.5 98.2h4M207.5 84.9h4M207.5 81.9h4M207.5 97.9h4M212.5 84.6h4M212.5 82.2h4M212.5 98.2h4M212.5 84.9h4M212.5 81.9h4"/>
<path d="M212.5 97.9h4M217.4 84.6h4M217.4 82.2h4M217.4 98.2h4M217.4 84.9h4M217.4 81.9h4M217.4 97.9h4M221.9 81.1v4.2M221.9 86.3v4.2M221.9 91.6v4.1M221.9 96.8v4.1M222.4 84.6h4"/>
<path d="M222.4 82.2h4M222.4 98.2h4M222.4 84.9h4M222.4 81.9h4M222.4 97.9h4M224 81.1v4.2M224 86.3v4.2M224 91.6v4.1M224 96.8v4.1M227.5 84.6h4M227.5 82.2h4M227.5 98.2h4"/>
<path d="M227.5 84.9h4M227.5 81.9h4M227.5 97.9h4M231.6 83.9v4.2M231.6 89.2v4.3M231.6 94.5v4.2M231.6 99.8v4.3M232.4 84.6h2M232.4 82.2h2M232.4 98.2h2M232.4 84.9h2M232.4 81.9h2"/>
<path d="M232.4 97.9h2M50 110.6h1.8M50 108.2h1.8M50 110.9h1.8M50 107.9h1.8M52.7 110.6h3.5M52.7 108.2h3.5M52.7 110.9h3.5M52.7 107.9h3.5M57.1 110.6h3.5M57.1 108.2h3.5M57.1 110.9h3.5"/>
<path d="M57.1 107.9h3.5M61.5 110.6h1.7M61.5 108.2h1.7M61.5 110.9h1.7M61.5 107.9h1.7M139.8 110.6h1.7M139.8 108.2h1.7M139.8 110.9h1.7M139.8 107.9h1.7M142.4 110.6h3.6M142.4 108.2h3.6M142.4 110.9h3.6"/>
<path d="M142.4 107.9h3.6M146.8 110.6h3.6M146.8 108.2h3.6M146.8 110.9h3.6M146.8 107.9h3.6M151.3 110.6h1.7M151.3 108.2h1.7M151.3 110.9h1.7M151.3 107.9h1.7M204.5 116.6h1.9M204.5 114.2h1.9M204.5 100.6h1.9"/>
<path d="M204.5 116.9h1.9M204.5 113.9h1.9M204.5 100.9h1.9M207.3 105.1v4.3M207.3 110.4v4.3M207.3 115.7v4.3M207.5 116.6h4M207.5 114.2h4M207.5 100.6h4M207.5 116.9h4M207.5 113.9h4M207.5 100.9h4"/>
<path d="M212.5 116.6h4M212.5 114.2h4M212.5 100.6h4M212.5 116.9h4M212.5 113.9h4M212.5 100.9h4M217.4 116.6h4M217.4 114.2h4M217.4 100.6h4M217.4 116.9h4M217.4 113.9h4M217.4 100.9h4"/>
<path d="M221.9 102v4.1M221.9 107.2v4.1M221.9 112.4v4.1M221.9 117.6v3.4M221.9 118.2h.7M222.4 116.6h4M222.4 114.2h4M222.4 100.6h4M222.4 116.9h4M222.4 113.9h4M222.4 100.9h4M223.3 118.2h.7"/>
<path d="M224 102v4.1M224 107.2v4.1M224 112.4v4.1M224 117.6v3.4M227.5 116.6h4M227.5 114.2h4M227.5 100.6h4M227.5 116.9h4M227.5 113.9h4M227.5 100.9h4M228.7 107.9l.5 .2M229.7 108.6l.2 .5"/>
<path d="M231.6 105.1v4.3M231.6 110.4v4.3M231.6 115.7v4.3M232.4 116.6h2M232.4 114.2h2M232.4 100.6h2M232.4 116.9h2M232.4 113.9h2M232.4 100.9h2M286.5 110.6h1.8M286.5 108.2h1.8M286.5 110.9h1.8"/>
<path d="M286.5 107.9h1.8M289.2 110.6h3.5M289.2 108.2h3.5M289.2 110.9h3.5M289.2 107.9h3.5M293.6 110.6h3.5M293.6 108.2h3.5M293.6 110.9h3.5M293.6 107.9h3.5M298 110.6h1.8M298 108.2h1.8M298 110.9h1.8"/>
<path d="M298 107.9h1.8M376.2 110.6h1.8M376.2 108.2h1.8M376.2 110.9h1.8M376.2 107.9h1.8M378.9 110.6h3.6M378.9 108.2h3.6M378.9 110.9h3.6M378.9 107.9h3.6M383.3 110.6h3.5M383.3 108.2h3.5M383.3 110.9h3.5"/>
<path d="M383.3 107.9h3.5M387.7 110.6h1.8M387.7 108.2h1.8M387.7 110.9h1.8M387.7 107.9h1.8M204.5 123.6h2.3M204.5 124.6h.9M204.5 128.2h.9M204.5 132.6h1.9M204.5 130.2h1.9M204.5 132.9h1.9M204.5 129.9h1.9"/>
<path d="M206.3 124.6h1M207.3 126.5v1.7h-1M207.3 121.1v3.7M207.5 132.6h4M207.5 130.2h4M207.5 132.9h4M207.5 129.9h4M208 123.6h4.6M212.5 132.6h4M212.5 130.2h4M212.5 132.9h4M212.5 129.9h4"/>
<path d="M213.8 123.6h4.6M217.4 132.6h4M217.4 130.2h4M217.4 132.9h4M217.4 129.9h4M221.9 122.3v1.3h-2.3M221.9 121.1h.7M222.4 132.6h4M222.4 130.2h4M222.4 132.9h4M222.4 129.9h4M223.3 121.1h.7"/>
<path d="M224 122.3v1.3h2.1M227.1 123.6h4.2M227.5 132.6h4M227.5 130.2h4M227.5 132.9h4M227.5 129.9h4M231.6 124.6h.9M231.6 121.1v3.7M231.6 126.5v1.7h.9M232.3 123.6h2.1M232.4 132.6h2M232.4 130.2h2"/>
<path d="M232.4 132.9h2M232.4 129.9h2M233.5 124.6h.9M233.5 128.2h.9"/>
</g>
<!-- layer: Visible Narrow (ISO) -->
<g fill="none" stroke="#000" stroke-width=".51">
<path d="M61.8 171.9l-14.1 8.2M181.9 173.3l14.1 8.2M53 188l-.2 .9M53.8 188.3a1.46 1.46 0 0 0-1.6-.1 1.46 1.46 0 0 0-.7 1.5M55.6 191.8a1.18 1.18 0 0 0-1.4-.1 1.18 1.18 0 0 0-.5 1.2M56.9 190.5l-1.2-.3-1.8 .9M186.8 191.9l1.2-.3 1.8 .9M188.2 193.2a1.11 1.11 0 0 1 1.3-.1 1.11 1.11 0 0 1 .5 1.2M188.2 192.6a1.42 1.42 0 0 1 1.6-.1 1.42 1.42 0 0 1 .7 1.5M189.8 189.7a1.46 1.46 0 0 1 1.7-.1 1.46 1.46 0 0 1 .7 1.5M190.7 189.4l.1 1M89.2 209a5.2 5.2 0 0 1 2.4 4.2"/>
<path d="M89.5 208.8a5.4 5.4 0 0 1 2.4 4.2M154.2 210.2a5.4 5.4 0 0 0-2.4 4.2M154.5 210.5a5.1 5.1 0 0 0-2.4 4.1M155.8 211.3a5.1 5.1 0 0 0-2.3 4M51.5 241.8a5.1 5.1 0 0 0 2.3 4.1M52.8 241a5 5 0 0 0 2.4 4.1M53.7 241.1a4.3 4.3 0 0 0 1.9 3.3M190 242.5a3.9 3.9 0 0 1-1.8 3.3M190.5 242.2a5.1 5.1 0 0 1-2.3 4.1M190.8 242.4a5.1 5.1 0 0 1-2.3 4.1M192.2 243.2a5.4 5.4 0 0 1-2.4 4.1M89.7 261.9a1.16 1.16 0 0 1-.5 1.2 1.16 1.16 0 0 1-1.4-.2"/>
<path d="M90.9 265.6l.8 .3M90.9 262.9l-1.4 .8M91.9 265a1.46 1.46 0 0 1-.7 1.6 1.46 1.46 0 0 1-1.7-.2M109.9 266.5l-14.2 8.2M133.9 268l14.1 8.1M151.8 266.4a1.46 1.46 0 0 0 .7 1.5 1.46 1.46 0 0 0 1.7-.1M152.1 262.7l.4 1.3 1.7 1.1M152.8 267.1l-.8 .2M154 263.3l.1 .6a1.13 1.13 0 0 0 1.7 .5"/>
</g>
<!-- layer: Title (ISO) -->
<g fill="none" stroke="#000" stroke-width=".27">
<path d="M148 19.8l2.5 .1-.3 1zM148 19.8l54.7 14.7M228.3 39.9l-.9 .5M228.5 39.9a1.49 1.49 0 0 1 1.4 1.4M287 25.7l-57.1 15.3M229.9 41l2.3-1.1 .2 .9zM229.9 41.5v.2M231.9 257.2v-6.5h178.1v6.5M231.9 257.2h178.1v6.4M231.9 257.2v12.9h178.1v-6.5M268.6 257.2v12.9M294.8 257.2v12.9"/>
<path d="M352.4 257.2v12.9M231.9 263.6h178.1"/>
</g>
<!-- layer: Center Mark (ISO) -->
<g fill="none" stroke="#000" stroke-width=".7">
<path d="M289 59.7v7.5M388.7 58.6v8.6M283.5 67.2h11M288.5 64.7h1l-.5 2.5zM296.3 67.2h2.1M300.1 67.2h11M312.9 67.2h2.1M316.7 67.2h11.1M329.5 67.2h2.1M333.4 67.2h11M346.1 67.2h2.1M350 67.2h11.1"/>
<path d="M362.8 67.2h2.1M366.6 67.2h11M379.4 67.2h2.1M383.3 67.2h11M388.3 64.7h1l-.6 2.5z"/>
</g>
<path d="M283.5 67.2h11M383.3 67.2h11" fill="none" stroke="#000" stroke-width="1.2"/>
<path d="M288.5 64.7l.5 2.5zM288.5 64.7h1l-.5 2.5zM388.3 64.7l.4 2.5zM388.3 64.7h1l-.6 2.5z" fill="#000" stroke="#000" stroke-width=".7"/>
<!-- layer: Symbol (ISO) -->
<path d="M24 7h386v283.1h-386z" fill="none" stroke="#000" stroke-width=".7"/>
<!-- layer: Dimension (ISO) -->
<g fill="none" stroke="#000" stroke-width=".51">
<path d="M232 270.1h178v20h-178zM258 270.1v9.9M284 270.1v9.9M310 270.1v9.9M330 270.1v9.9M347 270.1v9.9M360 270.1v9.9M373 270.1v9.9M373.5 276.5h13.5M374 275.3l6-1.2v5l-6-1.3zM384 273.5v6M389 270.1v20"/>
<path d="M400 270.1v9.9M232 280h178M300 280v10.1"/>
<circle cx="384" cy="276.6" r="2.51"/>
<circle cx="384" cy="276.6" r="1.24"/>
</g>
<!-- layer: Hatch (ISO) -->
<g fill="none" stroke="#000" stroke-width=".27">
<path d="M290.1 192.5l-3.6 3.6M291.8 199.8l-5.3 5.3M291.8 195.3l-5.3 5.3M294.6 192.5l-.4 .4M296.3 195.3l-2.1 2.1M299.1 192.5l-.3 .3M299.8 196.3l-5.6 5.6M377.3 195.2l-1.1 .9M381.8 199.6l-5.6 5.6M381.8 195.1l-5.6 5.5M384.4 192.5l-.2 .2M388.9 192.5l-4.7 4.7"/>
<path d="M389.5 196.4l-5.3 5.3M291.8 213.3l-5.3 5.3M291.8 217.8l-4.7 4.7M291.8 208.8l-5.3 5.2M291.8 204.3l-5.3 5.3M299.8 218.8l-1 1M299.8 214.3l-5.6 5.5M299.8 209.8l-5.6 5.5M299.8 205.3l-5.6 5.6M299.8 200.8l-5.6 5.6M302.1 203l-2 2M306.6 203l-2 2"/>
<path d="M311.1 203l-2 2M315.6 203l-2 2M320 203l-1.9 2M324.5 203l-1.9 2M329.1 203l-2.1 2M333.5 203l-2 2M338 203l-2 2M342.5 203l-2 2M347 203l-2 2M351.5 203l-2 2M356 203l-2.1 2M360.5 203l-2 2"/>
<path d="M364.9 203l-1.9 2M369.4 203l-1.9 2M374 203l-2.1 2M381.8 204.1l-5.6 5.6M381.8 217.6l-2.1 2M381.8 213.1l-5.6 5.5M381.8 208.6l-5.6 5.5M389.5 218.9l-3.6 3.6M389.5 214.4l-5.3 5.2M389.5 209.9l-5.3 5.2M389.5 205.3l-5.3 5.4M389.5 200.9l-5.3 5.3"/>
<path d="M291.8 222.2l-.2 .3M377.3 222.1l-.4 .4M381.8 222l-.4 .5"/>
</g>
<!-- layer: Dimension (ISO) -->
<g fill="none" stroke="#000" stroke-width=".27">
<path d="M30.2 13.4h21.8M33.3 13.4l.5 2.5h-1zM33.3 13.4v124M133.8 34l2-1.7-1.2 2.2zM134.2 34.2l1.6-1.9-13 16.4M138.7 27.7l.8 .7-2 1.6zM140.7 26.1l-3.2 3.9M133.2 79.3l1.9-1.7-1.1 2.3zM133.6 79.6l1.5-2-11 14.5M139.5 70.9l.8 .6-1.9 1.7zM141.4 69.2l-3 4M296.3 119.1l2.5 .5-2.6 .5z"/>
<path d="M299.7 116.7l-.7 1.4-.2 1.5h-31M318.3 108.7l-17.8 13.3M30.2 137.4h21.8M32.8 134.9h1l-.5 2.5zM50 135.4v21.1M153 135.4v21.1M204.5 135.4v25.2M234.4 135.4v25.2M284 136.1l2.6-.2-2.3 1.1zM286.6 135.9l-13.2 3.5M292.9 124.6l2.5-.1-2.3 1.1zM295.4 124.5l-26.2 7"/>
<path d="M302.3 120.1l.6 .9-2.4 1zM50 153.3l2.5-.5v1zM50 153.3h103M150.5 152.8l2.5 .5-2.5 .5zM204.5 157.4l2.4-.5v1zM204.5 157.4h29.9M232 156.9l2.4 .5-2.4 .5zM275.8 198v12M283 192.5h20.8M283.7 192.5l.5 2.5h-1zM283.7 192.5v10.5M286.5 183.5l2.5-.4v.9z"/>
<path d="M286.5 183.5h8.7M286.5 182.7v9.8M292.7 183.1l2.5 .4-2.5 .5zM295.2 182.7v9.8M363.9 189.3h18.4M372.2 182.9h13.6M373.8 188.8l2.4 .5-2.4 .5zM374.8 182.4l2.5 .5-2.5 .5zM376.2 186.1v6.4M377.3 189.3l2.4-.5v1zM377.3 182.1v13.2M380.8 182.9l2.5-.5v1z"/>
<path d="M380.8 192.5h9.4M380.8 182.1v13.2h9.4M396.2 192.5h3.9M396.2 195.3h3.9M396.5 190h.9l-.5 2.5zM396.9 195.3l.5 2.6h-.9zM396.9 187.5v12.8M275 203h24.8M275 205h24.8M275.3 200.5h1l-.5 2.5zM275.8 205l.5 2.5h-1zM283.2 200.5h1l-.5 2.5z"/>
<path d="M283.2 219.9h1l-.5 2.6zM283.7 205l.5 2.5h-1zM283.7 205v17.5M280.5 222.5h23.3"/>
</g>
<g fill="#000" stroke="#000" stroke-width=".27">
<path d="M33.3 13.4l.5 2.5zM33.3 13.4l.5 2.5h-1zM135.8 32.3l-1.2 2.2zM133.8 34l2-1.7-1.2 2.2zM138.7 27.7l-1.2 2.3zM138.7 27.7l.8 .7-2 1.6zM135.1 77.6l-1.1 2.3zM133.2 79.3l1.9-1.7-1.1 2.3zM139.5 70.9l-1.1 2.3zM139.5 70.9l.8 .6-1.9 1.7zM32.8 134.9l.5 2.5zM32.8 134.9h1l-.5 2.5z"/>
<path d="M284.3 137l2.3-1.1zM284 136.1l2.6-.2-2.3 1.1zM293.1 125.6l2.3-1.1zM292.9 124.6l2.5-.1-2.3 1.1zM296.2 120.1l2.6-.5zM296.3 119.1l2.5 .5-2.6 .5zM302.3 120.1l-1.8 1.9zM302.3 120.1l.6 .9-2.4 1zM50 153.3l2.5-.5zM50 153.3l2.5-.5v1zM150.5 153.8l2.5-.5zM150.5 152.8l2.5 .5-2.5 .5z"/>
<path d="M204.5 157.4l2.4-.5zM204.5 157.4l2.4-.5v1zM232 157.9l2.4-.5zM232 156.9l2.4 .5-2.4 .5zM283.7 192.5l.5 2.5zM283.7 192.5l.5 2.5h-1zM286.5 183.5l2.5-.4zM286.5 183.5l2.5-.4v.9zM292.7 184l2.5-.5zM292.7 183.1l2.5 .4-2.5 .5zM373.8 189.8l2.4-.5zM373.8 188.8l2.4 .5-2.4 .5z"/>
<path d="M374.8 183.4l2.5-.5zM374.8 182.4l2.5 .5-2.5 .5zM377.3 189.3l2.4-.5zM377.3 189.3l2.4-.5v1zM380.8 182.9l2.5-.5zM380.8 182.9l2.5-.5v1zM396.5 190l.4 2.5zM396.5 190h.9l-.5 2.5zM396.9 195.3l.5 2.6zM396.9 195.3l.5 2.6h-.9zM275.3 200.5l.5 2.5zM275.3 200.5h1l-.5 2.5z"/>
<path d="M275.8 205l.5 2.5zM275.8 205l.5 2.5h-1zM283.2 200.5l.5 2.5zM283.2 200.5h1l-.5 2.5zM283.2 219.9l.5 2.6zM283.2 219.9h1l-.5 2.6zM283.7 205l.5 2.5zM283.7 205l.5 2.5h-1z"/>
</g>
<!-- layer: Center Mark (ISO) -->
<g fill="none" stroke="#000" stroke-width=".27">
<path d="M52.8 19.4h7.5M56.5 15.7v7.4M67.8 19.4h7.4M71.5 15.7v7.4M82.8 19.4h7.4M86.6 15.7v7.4M97.8 19.4h7.5M101.5 15.7v7.4M112.8 19.4h7.5M116.5 15.7v7.4M127.8 19.4h7.5M131.5 15.7v7.4"/>
<path d="M142.8 19.4h7.4M146.5 15.7v7.4M52.8 35.4h7.5M56.5 31.7v7.4M62.4 31.2h8M66.4 27.2v7.9M132.7 31.2h7.9M136.7 27.2v7.9M142.8 35.4h7.4M146.5 31.7v7.4M228.5 37.4v8M52.8 51.4h7.5"/>
<path d="M56.5 47.7v7.4M142.5 51.4h8M146.5 47.4v8M224.5 41.4h7.9M52.8 67.4h7.5M56.5 79.7v7.4M56.5 63.7v7.4M61 75.4h10.5M66.3 70.2v10.4M131.5 75.4h10.5M136.8 70.2v10.4M142.8 67.4h7.4"/>
<path d="M146.5 63.7v7.4M146.5 79.7v7.4M52.8 99.4h7.5M52.8 83.4h7.5M56.5 95.7v7.4M142.8 83.4h7.4M142.8 99.4h7.4M146.5 95.7v7.4M52.8 115.4h7.5M56.5 111.7v7.4M62.4 119.6h8M66.4 115.7v7.9"/>
<path d="M132.7 119.6h7.9M136.7 115.7v7.9M142.5 115.4h8M146.5 111.4v8M224.7 109.4h7.5M228.5 105.6v7.5M52.5 131.4h8M56.5 127.4v8M67.5 131.4h8M71.5 127.4v8M82.5 131.4h8.1M86.6 127.4v8"/>
<path d="M97.8 131.4h7.5M101.5 127.7v7.4M112.8 131.4h7.5M116.5 127.7v7.4M127.5 131.4h8M131.5 127.4v8M142.8 131.4h7.4M146.5 127.7v7.4"/>
</g>
<!-- layer: Title (ISO) -->
<path d="M148 19.8l2.5 .1zM148 19.8l2.5 .1-.3 1zM229.9 41l2.3-1.1zM229.9 41l2.3-1.1 .2 .9z" fill="#000" stroke="#000" stroke-width=".27"/>
<g font-size="7.2">
<text x="279.5" y="60">C</text>
<text x="396.2" y="59.4">C</text>
<text x="319.8" y="186.2">C-C ( 1 : 1 )</text>
</g>
<g font-size="4.8">
<text x="155.8" y="12.9" transform="rotate(15 155.8 12.9)">M3x0.5 - 6H</text>
<text x="154.2" y="18.9" transform="rotate(15 154.2 18.9)">(rosca pelos dois lados)</text>
<text x="235.6" y="30.5" transform="rotate(-15 235.6 30.5)">M3x0.5 - 6H</text>
<text x="237.2" y="36.4" transform="rotate(-15 237.2 36.4)">(rosca pelos dois lados)</text>
<text x="30.9" y="82.7" transform="rotate(-90 30.9 82.7)">124,00</text>
<text x="268.6" y="117.2">R5,00</text>
<text x="306.4" y="114.7" transform="rotate(-37 306.4 114.7)">R4,00</text>
<text x="269.2" y="129" transform="rotate(-15 269.2 129)">R5,00</text>
<text x="273.5" y="137" transform="rotate(-15 273.5 137)">R2,00</text>
<text x="94.2" y="150.9">103,00</text>
<text x="213.5" y="155">30,00</text>
<text x="286.2" y="181.2">8,70</text>
<text x="374.4" y="180.5">3,55</text>
<text x="364.6" y="186.9">1,0</text>
<text x="281.3" y="201.6" transform="rotate(-90 281.3 201.6)">10,5</text>
<text x="394.6" y="198.6" transform="rotate(-90 394.6 198.6)">2,85</text>
<text x="273.4" y="207.3" transform="rotate(-90 273.4 207.3)">2,0</text>
<text x="281.3" y="218.4" transform="rotate(-90 281.3 218.4)">17,5</text>
<text x="308.4" y="255.8">PARTS LIST</text>
<text x="244.7" y="262.2">ITEM</text>
<text x="277.2" y="262.2">QTY</text>
<text x="307.8" y="262.2">PART NUMBER</text>
<text x="366.1" y="262.2">DESCRIPTION</text>
<text x="248.9" y="268.6">1</text>
<text x="280.4" y="268.6">1</text>
<text x="295.7" y="268.6">APC.CXA</text>
<text x="353.3" y="268.7">Caixa Eletronica</text>
<text x="233" y="286.4">EQUATORIAL SISTEMAS LTDA</text>
</g>
<g font-size="4.6">
<text x="121.3" y="46.7" transform="rotate(-52 121.3 46.7)">⌀2,90</text>
<text x="122.7" y="90.1" transform="rotate(-53 122.7 90.1)">⌀5,50</text>
</g>
<text font-size="3.4" x="310" y="288">Caixa</text>
<g font-size="2.7">
<text x="233" y="273.1">Desenhado por</text>
<text x="259" y="273.1">Checado por</text>
<text x="285" y="273.1">Aprovado por</text>
<text x="311" y="273.1">Liberado para</text>
<text x="331" y="273">Data</text>
<text x="348" y="273.2">Versão :</text>
<text x="361" y="273.3">Página :</text>
<text x="374" y="273.1">Diedro:</text>
<text x="390" y="273.1">Escala:</text>
<text x="401" y="273.1">Folha :</text>
<text x="232.5" y="277.5">andre.augusto</text>
<text x="259" y="277.5">Heriques Fradini</text>
<text x="285" y="278">Ana Amelia</text>
<text x="311" y="278">Comentários</text>
<text x="331" y="277.6">25/11/2022</text>
<text x="361" y="277.6">2 / 5</text>
<text x="403" y="278">A3</text>
<text x="301" y="283.3">Título :</text>
<text x="390" y="283.1">Massa Total:</text>
<text x="397" y="287.5">0.45 kg</text>
</g>
</svg>
